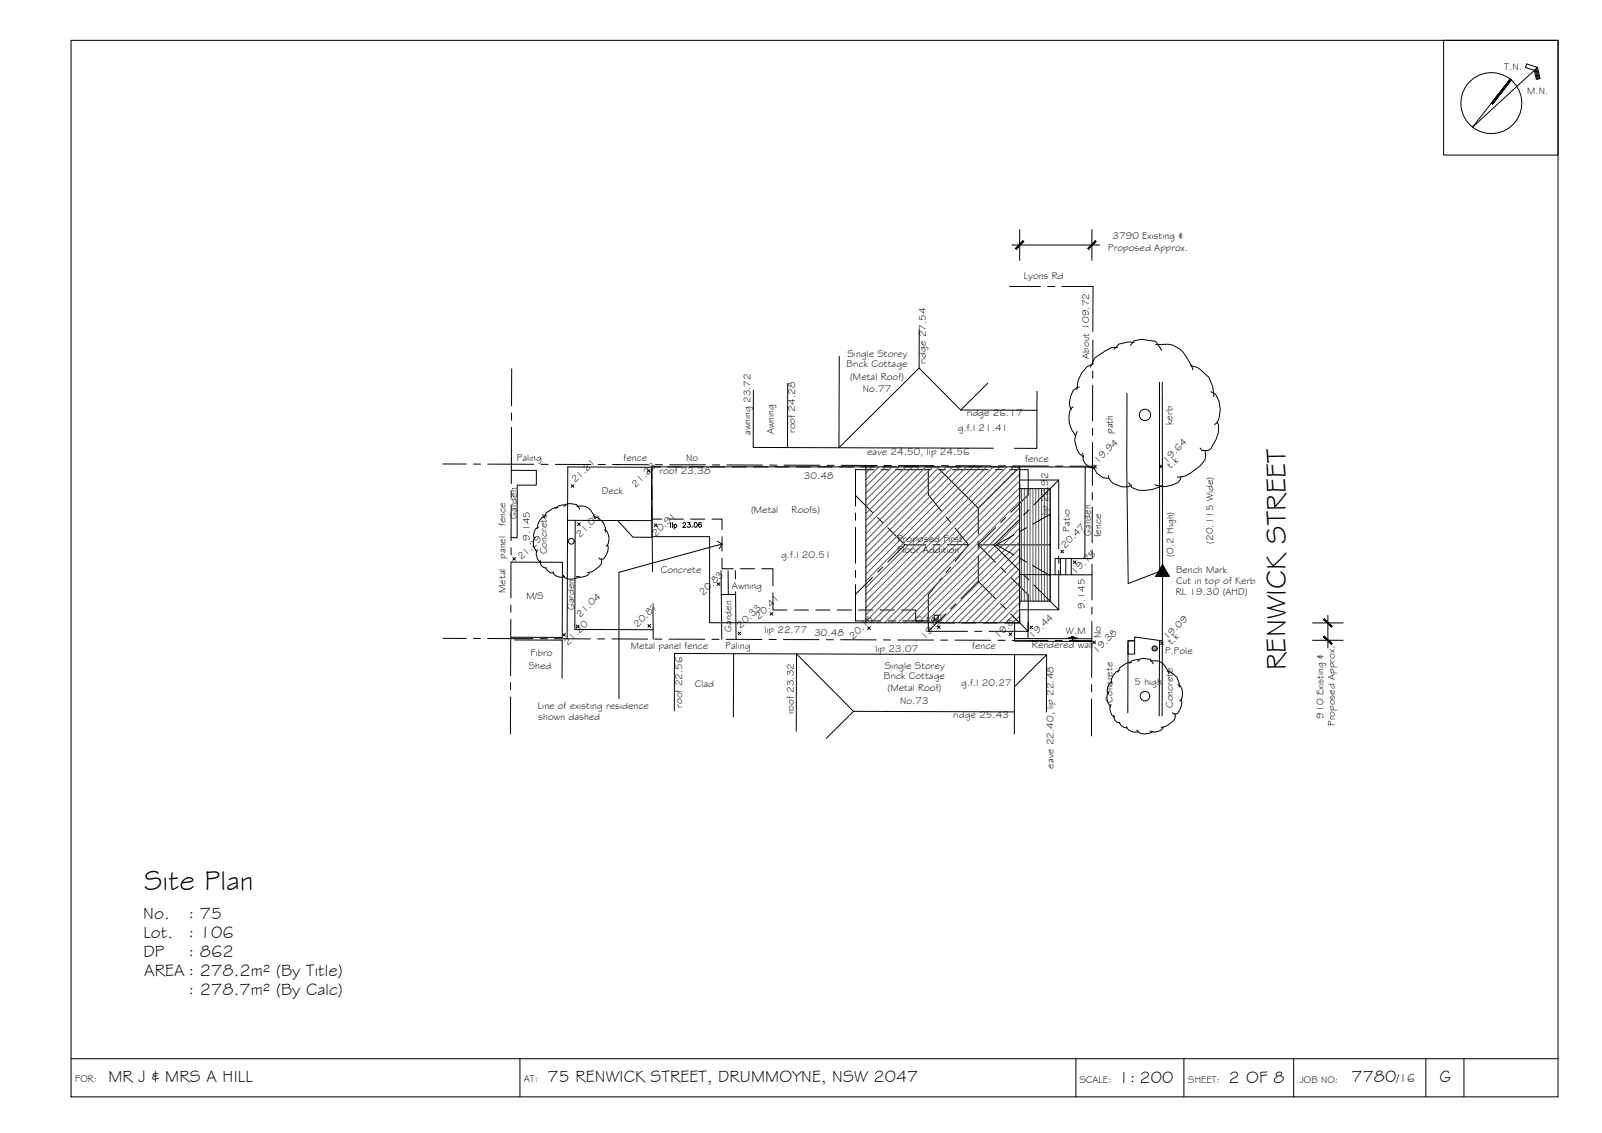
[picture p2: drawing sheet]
<svg xmlns="http://www.w3.org/2000/svg" width="420mm" height="297mm" viewBox="0 0 420 297" stroke-linecap="round" stroke-linejoin="round" font-family="sans-serif">
<!-- layer: BORDER -->
<g fill="none" stroke="#000" stroke-width=".26">
<path d="M18.6 10.6h390v277h-390zM378.6 10.6h30v30.1h-30zM402.6 18.2l.6 2.6M402.8 18l.6 2.7M403 17.9l.7 2.8M403.3 17.7l.6 2.9-1 .2-.5-2.4-2.3-.7 .3-.9 2.9 .9-17.1 15.7 9.9-12.6M396.4 21l-5 6.3M18.6 277.6h390M136.4 277.6v10M282.2 277.6v10M310.5 277.6v10M339.3 277.6v10"/>
<path d="M374 277.6v10M383.9 277.6v10"/>
<circle cx="391.1" cy="27" r="8"/>
</g>
<g fill="#000" stroke="#000" stroke-width=".26">
<path d="M396.1 20.8l-4.9 6.3zM396.1 20.8l.2 .1-5.1 6.2z"/>
<path d="M396.3 20.9l-5.1 6.2 .2 .2zM396.3 20.9l-4.9 6.4z"/>
</g>
<!-- layer: 0.13 -->
<g fill="none" stroke="#000" stroke-width=".26">
<path d="M286.8 95.4l-1.7 .7-1.4 1.6-.9 2.1-.4 2.3M293.1 91.1h-1.5l-4.5 2.7-1.1 2.4M296.5 90.5l1-1.1 1.9-.5 3.7 .6 1.6 2.4M297.4 89.8l-1.7-.1-2.2 .5-1.3 1.4M303.1 90.4a6.9 6.9 0 0 1 7.2 1.9l2.2 3.6 .4 1.1M312.2 95.9l1.9 .4 .8 .7 2.2 1.9 .4 1.1a7.9 7.9 0 0 1 .8 4M281.4 106.7l-.5 .4a6.8 6.8 0 0 0 1.3 7.2M282.5 113.1a5 5 0 0 0 1.7 6.7M283.1 101.5h-.6l-1 .9-.7 1.5-.3 1.8 .1 .8 .4 .9M284 118.8l.1 .7a3 3 0 0 0 3 3.3M316 118.1l.2 1.1-.2 1.4-1.2 1.5-3.8 2.7-2.2 .3M317.6 102.7l1.2 .6a7.2 7.2 0 0 1 .5 7.5l-.8 .5"/>
<path d="M319.2 110.6l.4 .8a7.9 7.9 0 0 1-2.7 6.7h-1.6l-.6-.7M141.2 138.3a1.79 1.79 0 0 0-1.3 2.1l.3 .8M143.1 135.2a3.5 3.5 0 0 0-2.2 3.4M146.3 133.1h-.8l-2.3 1.4-.5 1.2M147.9 132.8l.5-.6 1-.2 1.8 .3 .8 1.2M148.4 132.4a2.54 2.54 0 0 0-2.6 .9M151.2 132.7a3.4 3.4 0 0 1 4.1 1.6l.8 1.7M155.8 135.5a3.9 3.9 0 0 1 3.1 4M158.5 138.9a2.67 2.67 0 0 1 1.1 3.4l-.3 .6-.3 .3M286.8 122.4a4.2 4.2 0 0 0 4 3M290.8 124.7l.1 .7a4.4 4.4 0 0 0 5.9 1.8M296 126.5l.9 1.3a8.1 8.1 0 0 0 7.8-.5"/>
<path d="M309.7 125l-.1 .6-.6 .9a6.6 6.6 0 0 1-6.1 .6M140.4 140.9a2.9 2.9 0 0 0 .4 3.8M141 144.1a2.45 2.45 0 0 0 .8 3.3M141.7 147a1.66 1.66 0 0 0 1.5 2M143.1 148.7a2.08 2.08 0 0 0 2 1.6M145.1 149.9v.4a2.18 2.18 0 0 0 3 .8M147.7 150.8a1.65 1.65 0 0 0 2.1 1l1.1-.1 1.1-.5M154.6 150a1.7 1.7 0 0 1-2 1.3l-1.4-.2M157.7 146.6v1.2a5.2 5.2 0 0 1-3.6 2.3M159.3 142.8a3.3 3.3 0 0 1-1.2 3.8h-.8l-.2-.3M291.7 178.9a1.82 1.82 0 0 0-1.3 2l.2 .9M293.5 175.8a3.4 3.4 0 0 0-2.1 3.4"/>
<path d="M296.7 173.6h-.7l-2.3 1.4-.6 1.2M298.4 173.4l.5-.6 1-.2 1.8 .3 .8 1.1M298.8 173a2.5 2.5 0 0 0-2.6 .9M301.7 173.3a3.4 3.4 0 0 1 4 1.6l.9 1.7M306.2 176.1a3.9 3.9 0 0 1 3.1 4M308.9 179.5a2.63 2.63 0 0 1 1.1 3.4l-.2 .6-.4 .3M290.9 181.4a2.96 2.96 0 0 0 .3 3.9M291.4 184.7a2.51 2.51 0 0 0 .8 3.3M292.1 187.5a1.7 1.7 0 0 0 1.6 2M293.5 189.3a2.1 2.1 0 0 0 2 1.5M295.5 190.5l.1 .3a2.14 2.14 0 0 0 2.9 .9M298.2 191.4a1.66 1.66 0 0 0 2 1l1.1-.2 1.2-.4"/>
<path d="M305 190.6v.3a2.89 2.89 0 0 1-3.4 .8M308.2 187.2v1.2a5.3 5.3 0 0 1-3.7 2.3M309.7 183.4a3.4 3.4 0 0 1-1.1 3.8h-.8l-.3-.4"/>
</g>
<!-- layer: EXISTING -->
<g fill="none" stroke="#000" stroke-width=".26">
<path d="M295.6 103.1l-.1 19.2 .4 30.7 9-3.5M304.1 100.2l.1 49.6M304.8 100.2v87.5M134.1 123.3h6.6v3.9h-5l-.1 13.8h-1.6M148.9 136.4l-.2 31.1M150.9 136.4l-.1 28.6 20.5 .1M162 136.5l4 4.3 5 .1M171 133v3.1h2.6M171 127.4v3.7M171 136.5l.1 13.4M173.3 122.4h-2.3v3.1M175.1 122.4h3.8"/>
<path d="M175.5 136.1h3.7M180.7 122.4h3.8M181.1 136.1h3.8M186.4 122.4h3.7M186.7 136.1h2.7v2.7M192 122.4h3.8M197.6 122.4h3.8M203.2 122.4h3.8M208.9 122.4h3.7M214.5 122.4h3.8M220.1 122.4h3.8M225.7 122.4h3.8"/>
<path d="M231.4 122.4h3.7M237 122.4h3.8M242.6 122.4h3.8M248.2 122.4h3.8M253.9 122.4h3.7M259.5 122.4h3.8M265.1 122.4h2.3M267.4 122.4v2.6M267.4 126.9v3.8M267.4 132.5v3.8M267.4 138.2v3.7M267.4 122.4l19.1 .1"/>
<path d="M284.6 122.5l-.1 23.9M171.2 159.1l.1 8.4M189.1 149.6l.2 18M189.4 146.4v2.7h2.9M189.4 140.7v3.8M191 149.6v6.3M192.9 149.6v2.2M192.9 155.8l-3.7 .1M192.9 155.8l.1 11.8M192.9 155.1v.7M194.2 149.1h3.7M199.8 149.1h2.9v4.5"/>
<path d="M202.7 155.5v4.4h3.7M208.3 159.9h3.8M213.9 159.9h3.8M219.5 159.9h3.8M225.2 159.9h3.7M230.8 159.9h3.8M236.4 159.9h3.7v2.9h2.3M267.4 143.8v3.7M267.4 149.4v3.8M267.4 155v3.8M267.5 150.6l9.2 .1M278.1 146.4v4.3"/>
<path d="M279.5 146.4v4.3M281 146.4h-4.3v4.3h4.3M286.4 146.5l-5.4-.1v4.3h5.4M133.9 167.1h13.6M134.9 167.8h12.6l-.1 10M244.2 162.8h2.3v.5h3.9M245 161.3h1.1v1.1l-1.1-.1zM252.3 163.3h3.7M257.9 163.3h3.7M266.1 167.4l20.2 .1M266.1 163.3v4.8l20.2 .1M267.4 160.7v2.6h-3.9"/>
<path d="M269.6 163.3v4.1M295.9 168h1.7v3.5h-1.8zM304.1 167.9l-.1 19.8M304.8 168l-7.2-1v1h-1.7l-.1 18.9"/>
</g>
<!-- layer: ROOFPLAN EXIST. -->
<g fill="none" stroke="#000" stroke-width=".26">
<path d="M220.1 93.4l-.1 24 40.6 .1M241.1 86.5v10M197.6 102.3l-.1 15 22.5 .1 21.1-20.9 10.9 11M206.6 100.5l-.1 16.8M252 107.5l20 .1M259.1 100.4l-7.1 7.1M272 102.6l-.1 15-5.8-.1M227.1 122.4h-56.1v18.3h15.1v22.6h41M192.4 171.4l-15.5-.1v15M266.1 171.6l-57.2-.2-.1 20.3M274.5 171.7l-8.4 8.3M223.8 186.5l-7 7"/>
<path d="M266.1 186.6l-42.3-.1-14.9-15.1h-16.5l-.1 16.6M274.5 186.7v-15l-8.4-.1-.1 20.8"/>
</g>
<!-- layer: ROOFPLAN NEW -->
<g fill="none" stroke="#000" stroke-width=".26">
<path d="M224.4 129.9l4.5 4.5M224.4 134.5v1.9M224.4 138.3v9.4M229.2 123.1h-4.8v9.6M230.2 135.7l1.3 1.3M231.1 123.1h1.8M232.8 138.4l4.5 4.4h5.6M234.8 123.1h9.4M243.5 123v6.7l3.5 4.4M246.1 123.1h1.9M246.5 123.1l10.1 10.1M248.1 135.5l1.2 1.5"/>
<path d="M249.8 123.1h9.4M250.5 138.4l3.5 4.4M256.6 133.2v6.8M261.1 123.1h1.9M261.1 138.3l-4.5 4.5M263.8 135.7l-1.3 1.3M264.8 123.1h4.9v6.7l-4.6 4.5M266.7 123.1l-10.1 10.1M267.2 136.3l-6.5 6.5M267.4 125.8h10.3v18.1M269.2 138.4l-1.6 .9M269.8 133.7l-1.3 1.3"/>
<path d="M270.9 137.4l4.6-2.6v5.3M277.7 125.8l-6.5 6.6M224.4 149.5v1.9M224.4 153.3v9.5h6.7M228.9 151.3l-4.5 4.5M231.5 148.7l-1.3 1.3M237.3 142.8l-4.5 4.6M244.7 142.8h1.9M247 151.6l-3.5 4.3v9.6M249.3 148.6l-1.2 1.5M250.7 158.3l-1.3 1.3M254 142.8h-5.5"/>
<path d="M254 142.8l-3.5 4.4M256.6 145.6v6.8l-4.6 4.6M256.6 152.4l4.5 4.6M256.6 141.9v1.9M256.6 142.8l4.5 4.6M256.6 142.8h4.1M260.7 142.8l6.5 6.6M261.3 142.8h14.2M261.3 142.8l4.7 2.7M262.5 158.3l1.3 1.3M262.5 148.8l1.3 1.3M265.1 151.4l4.6 4.5v9.6h-10.3"/>
<path d="M266 140.2l-4.7 2.6M267.4 159.9h10.3M267.6 146.4l1.6 1M268.5 150.7l1.3 1.3M271.2 153.3l6.5 6.6M275.5 141.9v1.9M275.5 145.7v5.2l-4.6-2.6M277.7 145.8v1.9M277.7 149.5v10.4M233 162.8h1.9M236.7 162.8h6.8M243.5 165.5h10.3"/>
<path d="M248 161l-4.5 4.5M255.6 165.5h1.9M265.1 161l4.6 4.5"/>
</g>
<!-- layer: HATCH -->
<g fill="none" stroke="#545454" stroke-width=".26">
<path d="M228.7 122.4l-1.6 1.6M230.4 122.4l-3.3 3.4M232.2 122.4l-5.1 5.1M234 122.4l-6.9 6.9M235.8 122.4l-8.7 8.7M237.5 122.4l-10.4 10.4M239.3 122.4l-12.2 12.2M241.1 122.4l-14 14M242.8 122.4l-15.7 15.7M244.6 122.4l-17.5 17.5M246.4 122.4l-19.3 19.3M248.1 122.4l-21 21"/>
<path d="M249.9 122.4l-22.8 22.8M251.7 122.4l-24.6 24.6M253.4 122.4l-26.3 26.3M255.2 122.4l-28.1 28.1M257 122.4l-29.9 29.9M258.7 122.4l-31.6 31.6M260.5 122.4l-33.4 33.4M262.3 122.4l-35.2 35.2M264 122.4l-36.9 36.9M265.8 122.4l-38.7 38.7M267.4 122.5l-40.3 40.4M267.4 124.3l-38.9 39"/>
<path d="M267.4 126.1l-37.2 37.2M267.4 127.9l-35.4 35.4M267.4 129.6l-33.6 33.7M267.4 131.4l-31.9 31.9M267.4 133.2l-30.1 30.1M267.4 134.9l-28.3 28.4M267.4 136.7l-26.6 26.6M267.4 138.5l-24.8 24.8M267.9 128.1v29.5M268.7 128.1v29.5M269.4 128.1v29.5M270.2 128.1v29.5"/>
<path d="M270.9 128.1v29.5M271.7 128.1v29.5M272.4 128.1v29.5M273.2 128.1v29.5M273.9 128.1v29.5M274.7 128.1v29.5M275.4 128.1v29.5M267.4 140.2l-23 23.1M267.4 142l-21.2 21.3M267.4 143.8l-19.5 19.5M267.4 145.5l-17.7 17.8M267.4 147.3l-16 16"/>
<path d="M267.4 149.1l-14.2 14.2M267.4 150.8l-12.4 12.5M267.4 152.6l-10.6 10.7M267.4 154.4l-8.9 8.9M267.4 156.1l-7.1 7.2M267.4 157.9l-5.3 5.4M267.4 159.7l-3.6 3.6M267.4 161.5l-1.8 1.8M267.4 163.2v.1"/>
</g>
<!-- layer: NEWWORK -->
<path d="M227.1 122.4h40.3v40.9h-40.3zM267.4 128.1h8v29.5h-8" fill="none" stroke="#000" stroke-width=".26"/>
<!-- layer: BOUNDARY -->
<g fill="none" stroke="#000" stroke-width=".26">
<path d="M264.8 75.1h8.1M274.8 75.1h1.9M278.5 75.1h8.2l-.1 11.8M134.2 96.7v9.7M286.6 97.3v1.8M286.6 89.2v6.2M134.1 112v14.8M134.2 108.3v1.8M286.5 116v11.3M286.5 112.3v1.8M286.6 101l-.1 9.4M116.1 121.6l6.2 .1"/>
<path d="M124.2 121.7h1.9M127.9 121.7h12.1M134.1 132.4l-.1 9.3M134.1 128.6v1.9M141.9 121.7h1.8M145.6 121.7l9.4 .1M156.9 121.8h1.9M160.6 121.8h9.4M171.9 121.8h1.8M175.6 121.8l9.4 .1M186.9 121.9h1.9M190.6 121.9h9.4"/>
<path d="M201.9 121.9l1.9 .1M205.6 122h9.4M216.9 122h1.8M220.6 122h9.4M231.9 122l1.9 .1M235.6 122.1h9.4M246.9 122.1h1.8M250.6 122.1h9.4M261.9 122.1h1.8M265.6 122.2h9.4M276.9 122.2h1.9M280.6 122.2h5.9"/>
<path d="M286.5 132.9l-.1 9.4M286.5 129.2v1.8M134 158.6v1.9M134 147.4v9.4M134 143.6v1.9M286.4 159.2v1.8M286.4 147.9v9.4M286.4 144.2v1.8M116.2 167.4h6.1M124.1 167.4h1.9M127.9 167.4h11.9M133.9 179v1.9"/>
<path d="M134 162.4l-.1 14.7M141.7 167.4l1.9 .1M145.5 167.5h9.3M156.7 167.5h1.9M160.5 167.5h9.3M171.7 167.5l1.9 .1M175.5 167.6h9.3M186.7 167.6h1.9M190.5 167.6l9.3 .1M201.7 167.7h1.9M205.5 167.7h9.3M216.7 167.7h1.9"/>
<path d="M220.5 167.7l9.3 .1M231.7 167.8h1.9M235.5 167.8h9.3M246.7 167.8h1.9M250.5 167.8l9.3 .1M261.7 167.9h1.9M265.5 167.9h9.3M276.7 167.9h1.9M280.5 167.9l5.8 .1M286.3 179.5v1.9M286.3 168v9.6M286.4 162.9l-.1 5.1"/>
<path d="M133.9 182.7v9.7M286.3 183.3v9.6"/>
</g>
<!-- layer: BLD_01 -->
<path d="M148.9 122.4l22 .1 .1 14-22.1-.1zM134 147.4h13.5v19.7" fill="none" stroke="#000" stroke-width=".26"/>
<!-- layer: TEXT1 -->
<g fill="#989898" stroke="#989898" stroke-width=".26">
<path d="M302.8 169.5h.2zM302.7 169.5h.3z"/>
<path d="M302.7 169.5h.4zM302.6 169.5h.5z"/>
<path d="M302.6 169.5l.6 .1zM302.5 169.6h.7z"/>
<path d="M302.5 169.6h.7zM302.4 169.6h.8z"/>
<path d="M302.4 169.6l.9 .1zM302.4 169.6l.9 .1z"/>
<path d="M302.4 169.7l.9 .1zM302.4 169.7l.9 .1z"/>
<path d="M302.3 169.8l1.1 .1zM302.3 169.8l1.1 .1z"/>
<path d="M302.3 169.9l1.1 .1zM302.3 169.9l1.1 .1z"/>
<path d="M302.3 170h1.1zM302.3 170l1.1 .1z"/>
<path d="M302.3 170.1h1.1zM302.3 170.1l1 .1z"/>
<path d="M302.3 170.2h1zM302.3 170.2l1 .1z"/>
<path d="M302.4 170.3h.9zM302.4 170.3l.8 .1z"/>
<path d="M302.4 170.4h.8zM302.4 170.4h.8z"/>
<path d="M302.5 170.4h.7zM302.5 170.4l.6 .1z"/>
<path d="M302.6 170.5h.5zM302.6 170.5h.4z"/>
<path d="M302.7 170.5h.3zM302.7 170.5l.2 .1z"/>
</g>
<g fill="none" stroke="#000" stroke-width=".26">
<path d="M280.1 167.2h2.5"/>
<circle cx="281.3" cy="167.2" r=".24"/>
<circle cx="302.8" cy="170" r=".67"/>
</g>
<!-- layer: VEGSPREAD -->
<g fill="none" stroke="#000" stroke-width=".26">
<circle cx="300.3" cy="108.8" r="1.49"/>
<circle cx="149.8" cy="141.9" r=".75"/>
<circle cx="300.3" cy="182.5" r="1.26"/>
</g>
<!-- layer: TEXT1 -->
<g fill="#000" stroke="#000" stroke-width=".26">
<path d="M281.1 167.2h.5z"/>
<path d="M281.1 167.2h.5zM281.1 167.2h.5zM281.1 167.2h.5z"/>
<path d="M281.2 167h.2zM281.2 167h.2zM281.2 167h.2z"/>
<path d="M281.2 167h.3zM281.2 167h.3zM281.2 167h.3zM281.2 167h.3z"/>
<path d="M281.2 167.4h.3zM281.2 167.4h.2z"/>
<path d="M281.2 167h.3zM281.2 167h.3zM281.2 167h.3zM281.2 167h.3z"/>
<path d="M281.2 167.4h.3zM281.2 167.4h.3zM281.2 167.4h.3zM281.2 167.4h.3z"/>
<path d="M281.2 167l.4 .1zM281.2 167l.4 .1zM281.1 167.1h.5zM281.1 167.1h.5z"/>
<path d="M281.2 167.4h.3zM281.2 167.4h.3zM281.2 167.4h.3zM281.2 167.4h.3z"/>
<path d="M281.1 167.1h.5zM281.1 167.1h.5zM281.1 167.1h.5zM281.1 167.1h.5z"/>
<path d="M281.1 167.3h.5zM281.1 167.3l.4 .1zM281.2 167.4h.3zM281.2 167.4h.3z"/>
<path d="M281.1 167.1h.5zM281.1 167.1h.5z"/>
<path d="M281.1 167.1l.5 .1zM281.1 167.1l.5 .1z"/>
<path d="M281.1 167.3h.5zM281.1 167.3h.5zM281.1 167.3h.5zM281.1 167.3h.5z"/>
<path d="M281.1 167.3h.5zM281.1 167.3h.5zM281.1 167.3h.5zM281.1 167.3h.5z"/>
<path d="M281.1 167.2h.5zM281.1 167.2l.5 .1zM281.1 167.3h.5zM281.1 167.3h.5z"/>
</g>
<!-- layer: BLD_ADJ -->
<path d="M266.1 171.6v.5" fill="none" stroke="#545454" stroke-width=".26"/>
<!-- layer: TEXT -->
<path d="M304.9 148l1.7 3h-3.4zM303.2 151h3.4z" fill="#000" stroke="#000" stroke-width=".26"/>
<!-- layer: HGTS_11 -->
<g fill="none" stroke="#000" stroke-width=".26">
<path d="M149.8 127.1l.7 .7M150.5 127.1l-.7 .7M151.5 137.1l.7 .7M152.2 137.1l-.7 .7M169.8 123.1l.7 .7M170.5 123.1l-.7 .7M171.6 137.3l.7 .8M172.3 137.3l-.7 .8M175.8 137v1.3M176.3 137.1h.1M176.4 137.5v.8M176.8 137.6a.4 .4 0 0 1 .6 0 .4 .4 0 0 1 0 .6 .4 .4 0 0 1-.6-.1"/>
<path d="M176.8 137.5v1.2M179.1 137.3l.3-.3 .4 .3-.7 1h.8M180.3 137h.7l-.3 .5a.42 .42 0 0 1 .3 .6 .42 .42 0 0 1-.8-.1M181.5 138.1l.1 .1M182.2 137a.57 .57 0 0 1 .7 .6 .57 .57 0 0 1-.7 .6l-.2-.7zM183.9 137.2v-.2a.62 .62 0 0 0-.8 .5 .62 .62 0 0 0 .5 .7 .39 .39 0 0 0 .4-.3 .39 .39 0 0 0-.4-.4 .39 .39 0 0 0-.4 .3M286.8 122l.8 .7M287.6 122l-.8 .7M304.2 121.9l.7 .7M304.9 121.9l-.7 .7M134.5 146.2l.7 .7M135.2 146.2l-.7 .7"/>
<path d="M188.1 152.8l.7 .7M188.8 152.8l-.7 .7M278.2 144.2l.7 .7M278.9 144.2l-.7 .7M281.5 147l.7 .7M282.2 147l-.7 .7M147.6 166.1l.7 .7M148.3 166.1l-.7 .7M151.1 163.9l.7 .7M151.8 163.9l-.7 .7M169.9 163.7l.7 .7M170.6 163.7l-.7 .7"/>
<path d="M193.6 165.7l.7 .7M194.3 165.7l-.7 .7M202 160.6l.7 .7M202.7 160.6l-.7 .7M227.6 164.3l.7 .8M228.3 164.3l-.8 .8M245.9 164.1l.7 .7M246.6 164.1l-.7 .7M264.6 165.9l.8 .7M265.4 165.9l-.8 .7M270.1 164.1l.7 .7M270.8 164.1l-.7 .7"/>
<path d="M286.6 168l.7 .7M287.3 168l-.7 .7M304.4 168.3l.7 .7M305.1 168.3l-.7 .7"/>
</g>
<!-- layer: 0 -->
<path d="M188.1 141.9l1.3 .7-.7 1.2M189.4 142.6l-27.1 7.4v33.2" fill="none" stroke="#000" stroke-width=".26"/>
<!-- layer: DIMENSION -->
<path d="M265.4 64.2h23M267.4 60.2v8M286.4 60.2v8M344.3 163.3h8M344.3 167.9h8M348.3 161.3v8.6" fill="none" stroke="#000" stroke-width=".26"/>
<!-- layer: 0 -->
<g fill="#000" stroke="#000" stroke-width=".26">
<path d="M268.3 63.1l-1.8 2.2 2-2zM266.3 65.1l2-2-1.8 2.2z"/>
<path d="M287.3 63.1l-2 2 .2 .2zM287.3 63.1l.2 .2-2 2z"/>
<path d="M347.4 166.8l-.3 .2 2.3 1.8zM347.1 167l2.3 1.8-.2 .2z"/>
<path d="M347.1 162.4l2.1 2 .2-.2zM347.4 162.2l2 2-2.3-1.8z"/>
</g>
<g font-size="7.5">
<text x="337.2" y="175.6" transform="rotate(-90 337.2 175.6)">RENWICK STREET</text>
<text x="37.8" y="233.3">Site Plan</text>
</g>
<g font-size="4.5">
<text x="37.6" y="240.8">No.</text>
<text x="37.6" y="245.9">Lot.</text>
<text x="49.4" y="240.8">: 75</text>
<text x="49.4" y="245.9">: 106</text>
<text x="37.6" y="250.9">DP</text>
<text x="49.4" y="250.9">: 862</text>
<text x="37.8" y="255.9">AREA : 278.2m² (By Title)</text>
<text x="49.4" y="260.9">: 278.7m² (By Calc)</text>
<text x="28.4" y="283.6">MR J &amp; MRS A HILL</text>
<text x="143.6" y="283.6">75 RENWICK STREET, DRUMMOYNE, NSW 2047</text>
<text x="293.4" y="283.9">1: 200</text>
<text x="322.2" y="283.9">2 OF 8</text>
<text x="354.4" y="283.8">7780</text>
<text x="377.6" y="283.8">G</text>
</g>
<text font-size="3.2" x="366.2" y="283.8">/16</text>
<g font-size="2.6">
<text x="394.5" y="18.3">T.N.</text>
<text x="400.5" y="24.6">M.N.</text>
<text x="290.7" y="65.7">Proposed Approx.</text>
<text x="291.8" y="62.8">3790 Existing &amp;</text>
<text x="268.5" y="73">Lyons Rd</text>
<text x="222.3" y="93.5">Single Storey</text>
<text x="242.9" y="95.3" transform="rotate(-90 242.9 95.3)">ridge 27.54</text>
<text x="285.7" y="94" transform="rotate(-90 285.7 94)">About 109.72</text>
<text x="222" y="96.2">Brick Cottage</text>
<text x="223" y="99.5">(Metal Roof)</text>
<text x="226.3" y="102.8">No.77</text>
<text x="202.9" y="113.9" transform="rotate(-90 202.9 113.9)">Awning</text>
<text x="208.5" y="113.5" transform="rotate(-90 208.5 113.5)">roof 24.28</text>
<text x="251.2" y="113">g.f.l 21.41</text>
<text x="253.5" y="109.1">ridge 26.17</text>
<text x="291.8" y="113.8" transform="rotate(-90 291.8 113.8)">path</text>
<text x="307.5" y="111.4" transform="rotate(-90 307.5 111.4)">kerb</text>
<text x="196.8" y="114.1" transform="rotate(-90 196.8 114.1)">awning 23.72</text>
<text x="227.4" y="119.4">eave 24.50, lip 24.56</text>
<text x="135.6" y="120.7">Paling</text>
<text x="163.5" y="120.8">fence</text>
<text x="173" y="124.3">roof 23.38</text>
<text x="180" y="120.9">No</text>
<text x="210.8" y="125.6">30.48</text>
<text x="268.9" y="121.2">fence</text>
<text x="287.9" y="121.6" transform="rotate(-45 287.9 121.6)">19.94</text>
<text x="305.9" y="121.6" transform="rotate(-45 305.9 121.6)">19.64</text>
<text x="307.1" y="122.9" transform="rotate(-45 307.1 122.9)">t.k</text>
<text x="150.9" y="126.7" transform="rotate(-45 150.9 126.7)">21.21</text>
<text x="157.8" y="129.6">Deck</text>
<text x="166.7" y="127.8" transform="rotate(-45 166.7 127.8)">21.23</text>
<text x="132.6" y="137.9" transform="rotate(-90 132.6 137.9)">fence</text>
<text x="135.5" y="136" transform="rotate(-90 135.5 136)">Garden</text>
<text x="197" y="134.4">(Metal</text>
<text x="207.6" y="134.4">Roofs)</text>
<text x="274.9" y="135.1" transform="rotate(-90 274.9 135.1)">lip 22.92</text>
<text x="138.9" y="141.8" transform="rotate(-90 138.9 141.8)">9.145</text>
<text x="152.1" y="141" transform="rotate(-45 152.1 141)">21.05</text>
<text x="172" y="140.8" transform="rotate(-45 172 140.8)">20.91</text>
<text x="235.4" y="142.1">Proposed First</text>
<text x="279.3" y="143.9" transform="rotate(-45 279.3 143.9)">20.47</text>
<text x="280.6" y="139.4" transform="rotate(-90 280.6 139.4)">Patio</text>
<text x="286.1" y="140.5" transform="rotate(-90 286.1 140.5)">Garden</text>
<text x="288.8" y="140.9" transform="rotate(-90 288.8 140.9)">fence</text>
<text x="318.2" y="142.6" transform="rotate(-90 318.2 142.6)">(20.115 Wide)</text>
<text x="132.6" y="146.4" transform="rotate(-90 132.6 146.4)">panel</text>
<text x="136.7" y="146.9" transform="rotate(-45 136.7 146.9)">21.29</text>
<text x="143.4" y="145.3" transform="rotate(-90 143.4 145.3)">Concrete</text>
<text x="204.9" y="146.3">g.f.l 20.51</text>
<text x="235.3" y="145">Floor Addition</text>
<text x="307.8" y="146" transform="rotate(-90 307.8 146)">(0.2 High)</text>
<text x="132.6" y="155.5" transform="rotate(-90 132.6 155.5)">Metal</text>
<text x="173.3" y="150.3">Concrete</text>
<text x="192" y="154.4">Awning</text>
<text x="282" y="150.8" transform="rotate(-45 282 150.8)">19.75</text>
<text x="308.4" y="150.2">Bench Mark</text>
<text x="308.5" y="153.1">Cut in top of Kerb</text>
<text x="138.1" y="157.1">M/S</text>
<text x="150.5" y="159.9" transform="rotate(-90 150.5 159.9)">Garden</text>
<text x="184.4" y="156.3" transform="rotate(-45 184.4 156.3)">20.83</text>
<text x="284.5" y="159.6" transform="rotate(-90 284.5 159.6)">9.145</text>
<text x="308.4" y="156">RL 19.30 (AHD)</text>
<text x="152.2" y="162" transform="rotate(-45 152.2 162)">21.04</text>
<text x="167.2" y="164.6" transform="rotate(-45 167.2 164.6)">20.87</text>
<text x="191.9" y="165.7" transform="rotate(-90 191.9 165.7)">Garden</text>
<text x="194.3" y="164.9" transform="rotate(-45 194.3 164.9)">20.33</text>
<text x="199.1" y="162.5" transform="rotate(-45 199.1 162.5)">20.41</text>
<text x="200.5" y="166">lip 22.77</text>
<text x="213.6" y="166.8">30.48</text>
<text x="223.8" y="167.8" transform="rotate(-45 223.8 167.8)">20.15</text>
<text x="240.2" y="163.2">G.M</text>
<text x="242.5" y="167.7" transform="rotate(-45 242.5 167.7)">19.97</text>
<text x="261.9" y="167.5" transform="rotate(-45 261.9 167.5)">19.81</text>
<text x="270.8" y="167.5" transform="rotate(-45 270.8 167.5)">19.44</text>
<text x="279.6" y="166.3">W.M</text>
<text x="288.7" y="167.3" transform="rotate(-90 288.7 167.3)">No</text>
<text x="306.1" y="167.9" transform="rotate(-45 306.1 167.9)">19.09</text>
<text x="139.1" y="171.9">Fibro</text>
<text x="148.9" y="169.3" transform="rotate(-45 148.9 169.3)">21.20</text>
<text x="165.5" y="170.3">Metal panel fence</text>
<text x="190.3" y="170.1">Paling</text>
<text x="229.6" y="170.8">lip 23.07</text>
<text x="255" y="170.3">fence</text>
<text x="270.6" y="170">Rendered wall</text>
<text x="287.7" y="171.5" transform="rotate(-45 287.7 171.5)">19.38</text>
<text x="305.6" y="171.4">P.Pole</text>
<text x="307.3" y="169.2" transform="rotate(-45 307.3 169.2)">t.k</text>
<text x="138.7" y="175.3">Shed</text>
<text x="231.8" y="177.9">Brick Cottage</text>
<text x="232.1" y="175.3">Single Storey</text>
<text x="252.1" y="179.9">g.f.l 20.27</text>
<text x="297.5" y="179.5">5 high</text>
<text x="141.1" y="186">Line of existing residence</text>
<text x="178.9" y="185.6" transform="rotate(-90 178.9 185.6)">roof 22.56</text>
<text x="182.3" y="180.1">Clad</text>
<text x="232.8" y="181.3">(Metal Roof)</text>
<text x="236.1" y="184.5">No.73</text>
<text x="291.7" y="184.2" transform="rotate(-90 291.7 184.2)">Concrete</text>
<text x="307.6" y="185.6" transform="rotate(-90 307.6 185.6)">Concrete</text>
<text x="141.2" y="188.9">shown dashed</text>
<text x="208.2" y="187.3" transform="rotate(-90 208.2 187.3)">roof 23.32</text>
<text x="250" y="188.3">ridge 25.43</text>
<text x="347.1" y="188.4" transform="rotate(-90 347.1 188.4)">910 Existing &amp;</text>
<text x="350.1" y="190.3" transform="rotate(-90 350.1 190.3)">Proposed Approx.</text>
<text x="276.3" y="201.5" transform="rotate(-90 276.3 201.5)">eave 22.40, lip 22.48</text>
<text x="19.8" y="283.8">FOR:</text>
<text x="137.4" y="283.6">AT:</text>
<text x="283.1" y="283.9">SCALE:</text>
<text x="311.6" y="283.9">SHEET:</text>
<text x="340.9" y="283.9">JOB NO:</text>
</g>
</svg>
